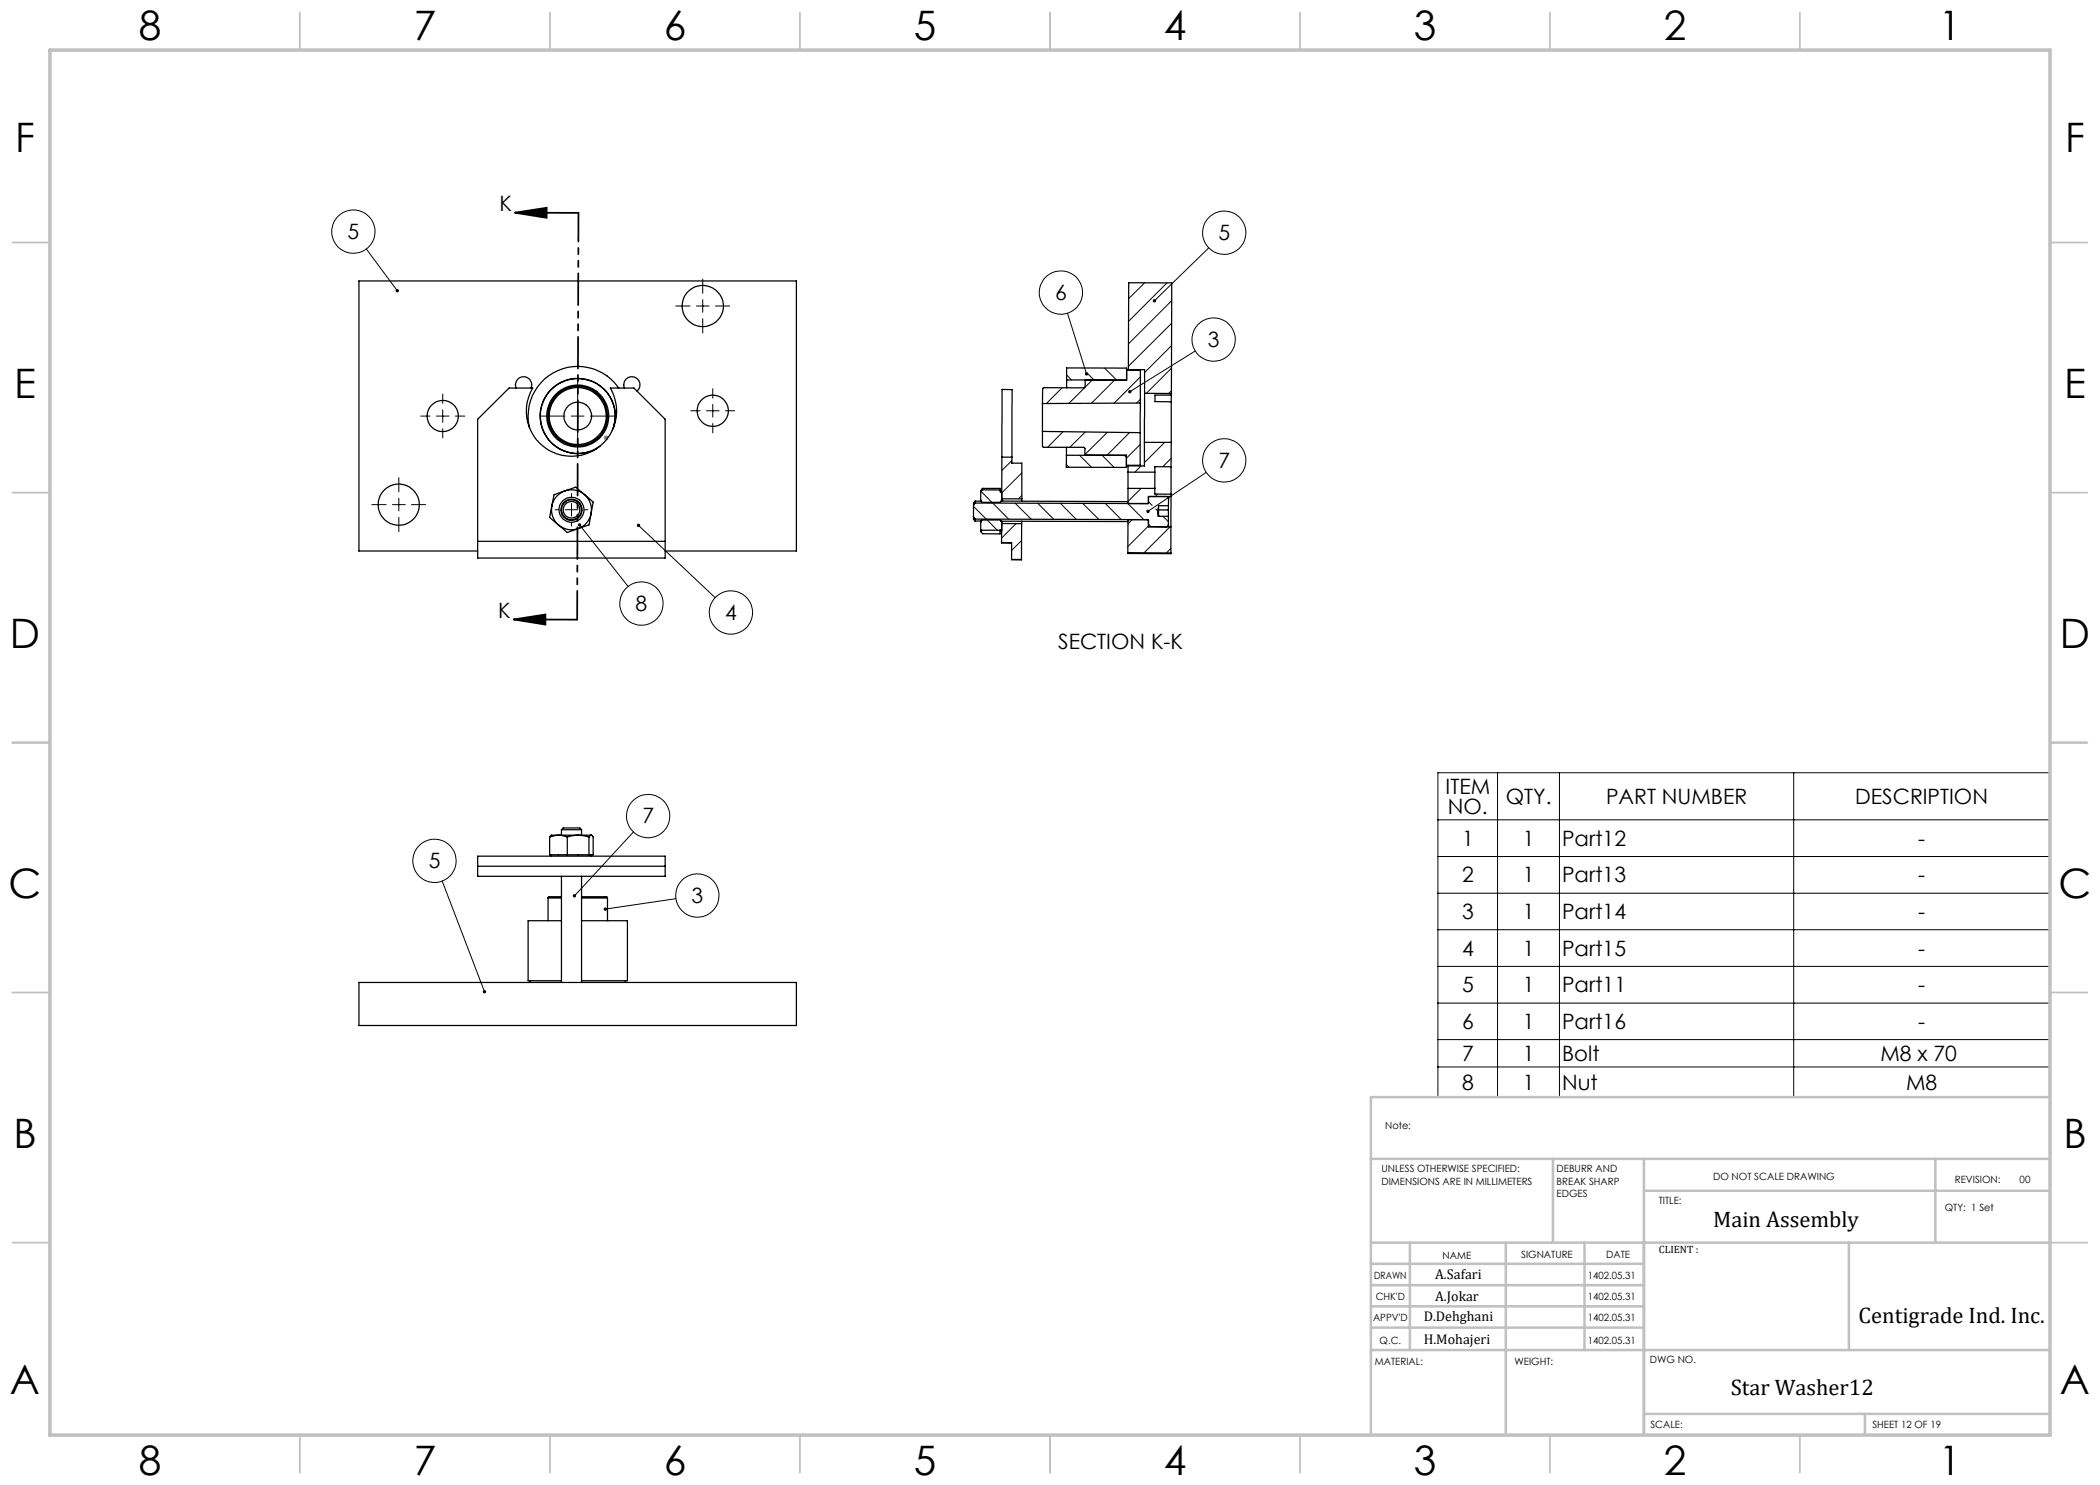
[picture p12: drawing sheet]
<svg xmlns="http://www.w3.org/2000/svg" width="420mm" height="297mm" viewBox="0 0 420 297" stroke-linecap="round" stroke-linejoin="round" font-family="sans-serif">
<g fill="none" stroke="#000" stroke-width=".2">
<path d="M73.3 49.8l6.1 8.3M140.5 55.8v2.9M140.5 59.9v2.6M228.9 56.6l-3.2 3.2M233.4 56.6l-7.7 7.7M241.8 49.6l-10.9 10.5M88.5 78.8v1.9M115.5 75.9v4.8M135.1 61.2h2.9M139.3 61.2h2.5M140.5 63.7v2.9M142.6 77.7v1.9"/>
<path d="M143.1 61.2h2.8M212.4 77.6l-3.1 3.1M213.3 75l1 1M213.5 62.6l3.8 12.2M216.4 73.6h.1M217.5 74.7l1.3 1.3M218.4 76.1l-4.6 4.6M220.9 73.6l2.4 2.4M222.9 76.1l-4.6 4.5M228.1 75.4l-5.3 5.2M228.1 79.9l-.8 .7M234.3 73.7l-5 5"/>
<path d="M234.3 69.1l-5.4 5.4M234.3 78.2l-.5 .5M234.3 60.1l-8.6 8.7M234.3 64.7l-8.6 8.6M239 70.2l-13 8.1M79.8 95.5v2.9M79.8 99.7v2.5M84.1 83.2h1.9M87.3 83.2h2.5M88.5 81.9v2.6M88.5 85.8v1.8M91.1 83.2h1.9"/>
<path d="M108.3 83.2h4.7M114.3 83.2h2.5M114.3 98.7v.7M115.5 81.9v2.6M115.5 85.8v4.7M118.1 83.2h4.7M138.1 82.2h1.9M141.3 82.2h2.5M142.6 80.9v2.5M142.6 84.7v1.9M145.1 82.2h1.8M196.2 98.3l2.2 2.2"/>
<path d="M202.4 92.1l-2 2M204.4 94.6l-4.1 4M204.4 99.1l-.7 .7M212.6 86.3l-3.1 3.2M213.3 92.9l.5 .5M215.9 91l2.4 2.4M217.1 86.4l-3.1 3.1M220.4 91l2.4 2.5M221.5 86.5l-4.5 4.4M224.9 91.1l.4 .3M225.9 86.5l-4.5 4.5M228 88.9l-2.7 2.7"/>
<path d="M228.2 97.7l-2.6 2.6M228.2 93.2l-1.2 1.2M231.6 98.8l-.5 .5M232.9 88.5l-4 4M234.2 91.7l-1.6 1.6M241.3 94.5l-11.7 7.8M74.4 100.9h2.8M78.5 100.9h2.5M79.8 103.5v2.8M82.3 100.9h2.8M111 101.9h.8M113 101.9h2.6"/>
<path d="M114.3 100.7v2.5M114.3 104.5v.7M115.9 105l9.7 12.3M116.8 101.9h.8M127.7 105.1l15.3 14.4M194.7 101.3l2.5 2.5M197.4 104l2.1 2M198.5 100.6l3.3 3.3M203 100.6l3.3 3.3M203.2 104.7l-2.9 2.9M204.3 108.1l-2 2M207.5 100.6l3.2 3.3"/>
<path d="M212.1 100.6l3.2 3.3M216.5 100.7l3.3 3.2M221.1 100.7l3.2 3.2M225.6 100.7l3.2 3.2M226.4 103.9l-.8 .9M229.7 100.7h.1M229.7 105.2l-4.1 4.1M229.7 104.8l.5 .5M229.7 100.4l.7 .7M231.1 101.8l.4 .4M232.6 103.3l1.1 1M234 105.4l-5.2 5.2"/>
<path d="M234.2 109.7l-.9 .9M287.6 154.5h122.3v65h-122.3zM299.5 154.5v65M311.9 154.5v65M358.7 154.5v65M88.4 176.2l8.5 22.2M126.7 166.4l-11.8 12.8M135.2 179.7l-14.1 2.1M287.6 164h122.3M287.6 171.3h122.3M287.6 178.6h122.3M287.6 185.9h122.3"/>
<path d="M287.6 193.3h122.3M287.6 200.6h122.3M287.6 207.9h122.3M287.6 213.4h122.3"/>
<circle cx="70.7" cy="46.3" r="4.3"/>
<circle cx="212.2" cy="58.5" r="4.3"/>
<circle cx="244.8" cy="46.5" r="4.3"/>
<circle cx="242.7" cy="67.9" r="4.3"/>
<circle cx="244.8" cy="92.1" r="4.3"/>
<circle cx="128.3" cy="120.7" r="4.3"/>
<circle cx="146.2" cy="122.5" r="4.3"/>
<circle cx="86.9" cy="172.2" r="4.3"/>
<circle cx="129.6" cy="163.2" r="4.3"/>
<circle cx="139.5" cy="179.1" r="4.3"/>
</g>
<path d="M103 42.5l6.3-.9v2zM103 42.5l12.7 .1M102.7 123.9h12.7M102.7 123.9l6.4-1v2z" fill="none" stroke="#000" stroke-width=".35"/>
<path d="M120.7 87.6h1M120.9 87.2l.7 .7M121.2 87.1v1M121.6 87.2l-.7 .7" fill="none" stroke="#808080" stroke-width=".2"/>
<path d="M115.7 42.6l-.3 81.3" fill="none" stroke="#000" stroke-width=".35" stroke-dasharray="6.3 1.3 1.3 1.3 1.3 1.3" stroke-dashoffset=".6"/>
<g fill="none" stroke="#c0c0c0" stroke-width=".35">
<path d="M60 2.5v7.5M110 2.5v7.5M160 2.5v7.5M210 2.5v7.5M260 2.5v7.5M310 2.5v7.5M360 2.5v7.5M2.5 48.5h7.5M410 48.5h7.5M2.5 98.5h7.5M410 98.5h7.5M2.5 148.5h7.5"/>
<path d="M410 148.5h7.5M2.5 198.5h7.5M410 198.5h7.5M2.5 248.5h7.5M410 248.5h7.5M60 287v7.5M110 287v7.5M160 287v7.5M210 287v7.5M260 287v7.5M310 287v7.5M360 287v7.5"/>
</g>
<g fill="none" stroke="#c0c0c0" stroke-width=".5">
<path d="M410 219.4h-135.8v67.4M274.2 231.8h135.8M310.6 231.8v16.7M328.8 231.8v55.2M328.8 238.2h81.2M387.1 231.8v16.7M274.2 248.5h135.8M274.2 257h54.6M274.2 252.8h54.6M282 248.5v21.5M301.2 248.5v38.3M316.9 248.5v21.5"/>
<path d="M369.8 248.5v21.5M274.2 265.5h54.6M274.2 261.3h54.6M274.2 270h135.8M328.8 282.8h81.2M373 282.8v4.2"/>
</g>
<path d="M10 10h400v277h-400z" fill="none" stroke="#c0c0c0" stroke-width=".7"/>
<g fill="#000">
<path d="M79.2 57.9a.34 .34 0 0 0 0 .4 .34 .34 0 0 0 .5 .1l-.3-.3 .3 .3a.34 .34 0 0 0 0-.5 .34 .34 0 0 0-.5 0zM127.5 104.8a.34 .34 0 0 0 0 .6 .34 .34 0 0 0 .5-.2 .34 .34 0 0 0-.5-.4l.2 .3zM115.6 104.8a.34 .34 0 0 0 .2 .5 .34 .34 0 0 0 .4-.3 .34 .34 0 0 0-.4-.3l.1 .3z"/>
<path d="M103 42.5l6.3-.9v2zM102.7 123.9l6.4-1v2z"/>
<path d="M96.7 198.1a.34 .34 0 0 0-.1 .4 .34 .34 0 0 0 .4 .1l-.1-.2 .1 .2a.34 .34 0 0 0 .2-.5 .34 .34 0 0 0-.5 0zM114.7 178.9l-.2 .2 .2 .3 .2-.2-.2 .2a.34 .34 0 0 0 .4 0 .34 .34 0 0 0 0-.4 .34 .34 0 0 0-.4-.1zM120.9 181.6l-.2 .3 .4-.1-.4 .1a.34 .34 0 0 0 .4 .3 .34 .34 0 0 0 .3-.5 .34 .34 0 0 0-.5-.1zM229.4 101.9l-.1 .2v.4l.3-.2-.3 .2a.34 .34 0 0 0 .5 .1 .34 .34 0 0 0 .1-.5 .34 .34 0 0 0-.5-.2zM225.7 78.1v.4l.3-.2-.3 .2a.34 .34 0 0 0 .5 .1 .34 .34 0 0 0 0-.5 .34 .34 0 0 0-.5 0zM217.1 74.5l-.1 .1a.35 .35 0 0 0 0 .4 .35 .35 0 0 0 .4 .1l-.1-.3 .2 .3a.34 .34 0 0 0 .1-.5 .34 .34 0 0 0-.5-.1zM230.6 59.9l-.1 .3 .1 .2 .3-.3-.3 .3a.34 .34 0 0 0 .5 0 .34 .34 0 0 0 0-.5 .34 .34 0 0 0-.5 0z"/>
</g>
<g fill="none" stroke="#000" stroke-width=".25">
<path d="M103.2 77.6a1.63 1.63 0 0 1 1.5-2.3 1.63 1.63 0 0 1 1.5 2.3M123.8 77.6a9.9 9.9 0 0 0-12.3-3.5 9.9 9.9 0 0 0-5.6 11.4M124.9 77.6a1.62 1.62 0 0 1 .7-2.1 1.62 1.62 0 0 1 2.1 .5 1.62 1.62 0 0 1-.3 2.2M213.3 76v1.6M213.3 76v-2.4h12v2.5h-8.3v1.3l-.1 .2h-8.2l-.2 .1v3M213.3 76h12M225.3 74l2.8 .1v6.5M225.7 73.9v.1M225.7 73.9h3.2v4.8M225.7 73.9v-17.4l8.7 .1-.1 22.1M228.9 78.7v9.8M228.9 78.7h5.4"/>
<path d="M234.3 79h-3.3v1.3l3.2 .1M234.3 78.7v.3M234.3 79l-.1 1.4M95.5 83.9l6.3-6.3h4.7a9 9 0 0 0 7.8 13.7 9 9 0 0 0 7.8-13.7h4.7l6.2 6.3v27.7h-37.5zM113 98.2a4.1 4.1 0 0 0-2.7 3M113 98.2a4.1 4.1 0 0 1 3.9 .7M113 98.2l-2.2 .8-.5 2.2M113 98.2l2.1-.8 1.8 1.5M116.9 98.9a4 4 0 0 1 1.3 3.8M116.9 98.9l1.7 1.5-.4 2.3M122.4 86.1a7.5 7.5 0 0 0-6.5-10.4 7.5 7.5 0 0 0-7.5 9.7 7.5 7.5 0 0 0 11.6 3.8M122.7 85.4a7.5 7.5 0 0 0-7-9.7 7.5 7.5 0 0 0-7.4 9.5 7.5 7.5 0 0 0 11.2 4.4"/>
<path d="M196.1 98.4v1.8M196.4 98l-.3 .4M196.4 98h3.7M196.5 97.7l-.4 .7M196.5 97.7h3.6v.7h.2v1.8M196.5 97.7l-.1 .3M200.1 98.2h.2M200.4 91.4v-13.5h2v13.5M200.4 91.4h2M200.4 91.4l-.1 8.4h4.1M202.4 91.4v1.2h2v7.2M204.4 99.8l-.1 .5"/>
<path d="M208.5 86.3v3l.2 .2h8l.3 .2v1.3h8.3v2.5l-12-.1v-2.4M208.5 80.7v5.6M208.5 86.3l19.5 .2M213.3 89.5v1.5M213.3 91l12 .1M225.6 94.4v3.3M225.6 97.7h5.4M225.6 97.7v3h4.1v-1.4h4.5M225.6 94.4h5.4M225.6 93.2v1.2M225.6 93.1v.1M228 86.5v6.6h-2.7"/>
<path d="M228.1 80.6l-.1 5.9M228.1 80.6l-19.6 .1M228.9 88.5v4.7h-3.3M228.9 88.5h5.3M231 94.4v3.3M231 97.7v1.1h3.2M233.3 99.3l.3 .1 .1 .4M233.6 99.3l.1 .5M233.7 99.8v1.3M234.2 99.3v6.1M234.2 93.3v5.5M234.2 93.3h-3.2v1.1"/>
<path d="M234.2 98.8v.5M234.2 80.4v8.1M234.2 88.5v4.8M95.5 108.3h37.5M95.5 110.2h-23.7v-54h87.5v54h-26.3M110.3 101.2a4 4 0 0 0 1.4 3.8M110.3 101.2l-.4 2.3 1.8 1.5M111.7 105a3.9 3.9 0 0 0 3.9 .7M111.7 105l1.8 1.5 2.1-.8M118.2 102.7a3.9 3.9 0 0 1-2.6 3M118.2 102.7l-.4 2.3-2.2 .7M194.7 103.4l.3 .4"/>
<path d="M194.7 103.4v.5l.3 .3M194.7 101.1v2.3M195 103.8l34.5 .1 .2 .3M195 103.8v.4M195 104.2h1.3M195.1 100.6l-.4 .5M195.1 100.2l-.4 .4v.5M195.1 100.2v.4M195.1 100.2h1.2M196.1 106h.1M196.1 106l.4 .7 3.5 .1v-.8M196.1 106l.2 .5"/>
<path d="M196.1 100l.3 .5h3.7l.2-.5M196.1 104.4l.3-.4h3.7l.2 .4M196.1 104.2v1.8M200 106h.1M200 106.2h.3M200.2 100.2l25.4 .1M200.2 104.2l25.4 .1M200.3 104.2v.2M200.3 108.5l2 .1M200.3 104.4h.1M200.3 108.5h2v3.4h2M200.3 100h.1"/>
<path d="M200.3 104.2v1.8h-4.2M202.3 111.9h2M204.3 104.2v.5M204.3 104.7h-4v3.8M204.3 104.7v7.2M225.6 110.6h8.6M229.7 100.5l-.1 .2-34.5-.1M231.7 103.3h.1M231.7 103.3h2M231.7 101.4a2.52 2.52 0 0 0 0 1.9M231.7 101.4v1.9M231.7 102h2"/>
<path d="M233.7 104.9l-.1 .5M233.7 104.9l-.1 .3-.3 .2M233.7 101.1h-2v.3M233.7 101.1v3.8M234.2 105.4l-4.5-.1v-1.4h-4.1v6.7M234.2 105.4v5.3h-8.6v-.1M95.5 171.2h37.5v4.1h-37.5zM95.5 173.2h37.5M109.6 179.6h2.7M109.6 179.6v4.5M110.2 167.1l-.3 .3M110.3 171v.2"/>
<path d="M111.7 167l1.8 .4M111.7 167h3.9M111.7 167l-1.8 .4M111.7 167l-1.5 .1M112.3 179.3h-2.6l-.1 .3M112.3 165.9h4M112.3 165.9l.3-.3h3.4l.3 .3M112.3 165.9v1.1M112.3 175.3v21.2M113.5 167.4v3.6M115.6 167l-2.1 .4M115.6 167l2.2 .4"/>
<path d="M115.6 167h2.6M116.3 179.3h5.1l.1 .3M116.3 179.6h5.2M116.3 165.9v1.1M116.3 175.3v21.2M117.8 167.4v3.6M118.2 167l-.4 .4M118.2 167l.4 .4v3.6h-8.7v-3.6M118.2 167l.2 .1M118.3 171v.2M121.5 179.6v4.5M71.8 196.5h87.5v8.6h-87.5z"/>
<path d="M106 196.1v.4M112.3 184.1h-6.7v12h6.7M116.3 184.1h9.2v12h-9.2M125.1 196.1v.4"/>
<circle cx="140.5" cy="61.2" r="4.1"/>
<circle cx="88.5" cy="83.2" r="3.1"/>
<circle cx="115.5" cy="83.2" r="5.7"/>
<circle cx="115.5" cy="83.2" r="6.2"/>
<circle cx="115.6" cy="83.2" r="2.77"/>
<circle cx="115.6" cy="83.2" r="6"/>
<circle cx="142.6" cy="82.2" r="3.1"/>
<circle cx="79.8" cy="100.9" r="4.1"/>
<circle cx="114.3" cy="102" r="2"/>
<circle cx="114.3" cy="101.9" r="2.5"/>
<circle cx="114.3" cy="102" r="2.12"/>
<circle cx="114.3" cy="102" r="1.67"/>
</g>
<g font-size="8.1">
<text x="27.8" y="8">8</text>
<text x="82.8" y="8">7</text>
<text x="132.8" y="8">6</text>
<text x="182.8" y="8">5</text>
<text x="232.8" y="8">4</text>
<text x="282.8" y="8">3</text>
<text x="332.8" y="8">2</text>
<text x="387.8" y="8">1</text>
<text x="3" y="30.4">F</text>
<text x="413" y="30.4">F</text>
<text x="2.8" y="79.6">E</text>
<text x="412.8" y="79.6">E</text>
<text x="2" y="129.6">D</text>
<text x="412" y="129.6">D</text>
<text x="1.7" y="179.6">C</text>
<text x="411.7" y="179.6">C</text>
<text x="2.7" y="229.6">B</text>
<text x="412.7" y="229.6">B</text>
<text x="2" y="278.9">A</text>
<text x="412" y="278.9">A</text>
<text x="27.8" y="295">8</text>
<text x="82.8" y="295">7</text>
<text x="132.8" y="295">6</text>
<text x="182.8" y="295">5</text>
<text x="232.8" y="295">4</text>
<text x="282.8" y="295">3</text>
<text x="332.8" y="295">2</text>
<text x="387.8" y="295">1</text>
</g>
<g font-size="4.5">
<text x="342.6" y="245.3">Main Assembly</text>
<text x="371.7" y="264.6">Centigrade Ind. Inc.</text>
<text x="346.2" y="279">Star Washer12</text>
</g>
<g font-size="4.2">
<text x="69.5" y="47.8">5</text>
<text x="99.9" y="42.2">K</text>
<text x="243.7" y="48">5</text>
<text x="211" y="60">6</text>
<text x="241.6" y="69.4">3</text>
<text x="243.7" y="93.5">7</text>
<text x="99.7" y="123.6">K</text>
<text x="127.1" y="122.2">8</text>
<text x="145" y="124">4</text>
<text x="211.6" y="129.7">SECTION K-K</text>
<text x="289.1" y="158.7">ITEM</text>
<text x="301.1" y="160.8">QTY.</text>
<text x="321.2" y="160.8">PART NUMBER</text>
<text x="371" y="160.8">DESCRIPTION</text>
<text x="128.5" y="164.7">7</text>
<text x="289.6" y="162.8">NO.</text>
<text x="85.7" y="173.6">5</text>
<text x="292.4" y="169.2">1</text>
<text x="304.6" y="169.2">1</text>
<text x="312.4" y="169.2">Part12</text>
<text x="383.6" y="169.2">-</text>
<text x="292.4" y="176.5">2</text>
<text x="304.6" y="176.5">1</text>
<text x="312.4" y="176.5">Part13</text>
<text x="383.6" y="176.5">-</text>
<text x="138.3" y="180.6">3</text>
<text x="292.4" y="183.8">3</text>
<text x="304.6" y="183.8">1</text>
<text x="312.4" y="183.8">Part14</text>
<text x="383.6" y="183.8">-</text>
<text x="292.4" y="191.1">4</text>
<text x="304.6" y="191.1">1</text>
<text x="312.4" y="191.1">Part15</text>
<text x="383.6" y="191.1">-</text>
<text x="292.4" y="198.5">5</text>
<text x="304.6" y="198.5">1</text>
<text x="312.4" y="198.5">Part11</text>
<text x="383.6" y="198.5">-</text>
<text x="292.4" y="205.8">6</text>
<text x="304.6" y="205.8">1</text>
<text x="312.4" y="205.8">Part16</text>
<text x="383.6" y="205.8">-</text>
<text x="292.4" y="212.2">7</text>
<text x="304.6" y="212.2">1</text>
<text x="312.4" y="212.2">Bolt</text>
<text x="376.1" y="212.2">M8 x 70</text>
<text x="292.4" y="217.9">8</text>
<text x="304.6" y="217.9">1</text>
<text x="312.4" y="217.9">Nut</text>
<text x="381.2" y="217.9">M8</text>
</g>
<g font-size="2.8">
<text x="287" y="255.9">A.Safari</text>
<text x="287" y="260.1">A.Jokar</text>
<text x="284.7" y="264.2">D.Dehghani</text>
<text x="284.7" y="268.7">H.Mohajeri</text>
</g>
<text font-size="2.1" x="331.8" y="250.7">CLIENT :</text>
<g font-size="2">
<text x="277" y="225.8">Note:</text>
<text x="276.3" y="234.5">UNLESS OTHERWISE SPECIFIED:</text>
<text x="276.3" y="237">DIMENSIONS ARE IN MILLIMETERS</text>
<text x="311.3" y="234.5">DEBURR AND</text>
<text x="311.3" y="237">BREAK SHARP</text>
<text x="311.3" y="239.5">EDGES</text>
<text x="342.6" y="236">DO NOT SCALE DRAWING</text>
<text x="391" y="236.6">REVISION:</text>
<text x="403.9" y="236.6">00</text>
<text x="331.8" y="240.8">TITLE:</text>
<text x="389" y="242.2">QTY: 1 Set</text>
<text x="288.5" y="251.7">NAME</text>
<text x="304.2" y="251.7">SIGNATURE</text>
<text x="321.2" y="251.7">DATE</text>
<text x="274.8" y="255.9">DRAWN</text>
<text x="317.6" y="255.9">1402.05.31</text>
<text x="275.1" y="260.1">CHK'D</text>
<text x="317.6" y="260.1">1402.05.31</text>
<text x="274.6" y="264.2">APPV'D</text>
<text x="275.9" y="268.7">Q.C.</text>
<text x="317.6" y="264.2">1402.05.31</text>
<text x="317.6" y="268.7">1402.05.31</text>
<text x="275" y="273">MATERIAL:</text>
<text x="302.9" y="273">WEIGHT:</text>
<text x="330" y="272.5">DWG NO.</text>
<text x="330.1" y="285.6">SCALE:</text>
<text x="374.5" y="285.6">SHEET 12 OF 19</text>
</g>
</svg>
